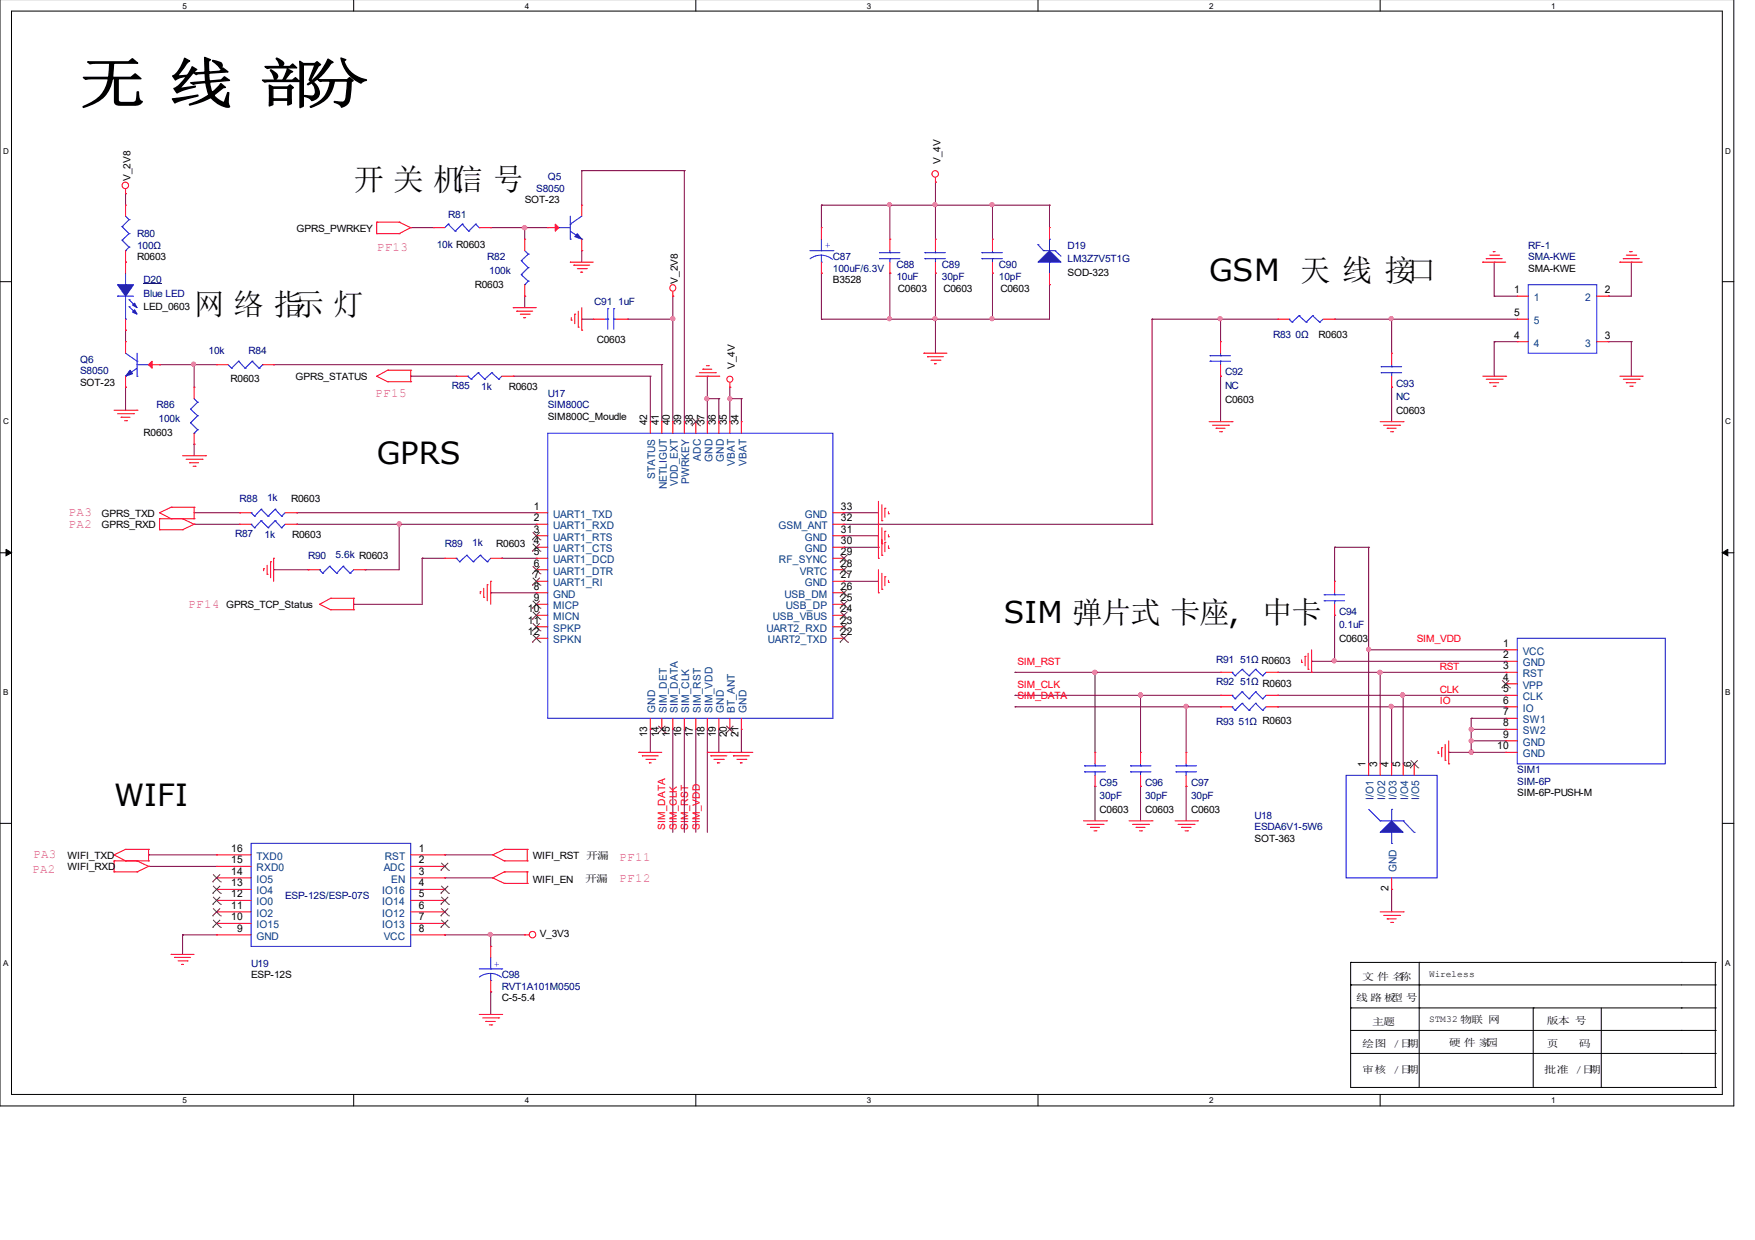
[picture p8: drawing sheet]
<svg xmlns="http://www.w3.org/2000/svg" width="297mm" height="210mm" viewBox="0 0 297 210" stroke-linecap="round" stroke-linejoin="round" font-family="sans-serif">
<path d="M0 -.1v187.3h293.5v-187.3M1.9 1.9h289.6v183.4h-289.6z" fill="none" stroke="#000" stroke-width=".17"/>
<g fill="#fff">
<path d="M30.9 .2h.7v1.4h-.7z"/>
<path d="M30.9 185.5h.7v1.5h-.7z"/>
</g>
<path d="M59.9 -.1v2M59.9 185.3v1.9" fill="none" stroke="#000" stroke-width=".17"/>
<g fill="#fff">
<path d="M88.8 .2h.7v1.4h-.7z"/>
<path d="M88.8 185.5h.7v1.5h-.7z"/>
</g>
<path d="M117.8 -.1v2M117.8 185.3v1.9" fill="none" stroke="#000" stroke-width=".17"/>
<g fill="#fff">
<path d="M146.7 .2h.7v1.4h-.7z"/>
<path d="M146.7 185.5h.7v1.5h-.7z"/>
</g>
<path d="M175.7 -.1v2M175.7 185.3v1.9" fill="none" stroke="#000" stroke-width=".17"/>
<g fill="#fff">
<path d="M204.6 .2h.7v1.4h-.7z"/>
<path d="M204.6 185.5h.7v1.5h-.7z"/>
</g>
<path d="M233.6 -.1v2M233.6 185.3v1.9" fill="none" stroke="#000" stroke-width=".17"/>
<g fill="#fff">
<path d="M262.6 .2h.6v1.4h-.6z"/>
<path d="M262.6 185.5h.6v1.5h-.6z"/>
<path d="M.5 24.7h.9v1.5h-.9z"/>
<path d="M292 24.7h.9v1.5h-.9z"/>
<path d="M.5 70.5h.9v1.5h-.9z"/>
<path d="M292 70.5h.9v1.5h-.9z"/>
</g>
<path d="M0 47.7h1.9M291.5 47.7h2" fill="none" stroke="#000" stroke-width=".17"/>
<g fill="#fff">
<path d="M.5 116.4h.9v1.5h-.9z"/>
<path d="M292 116.4h.9v1.5h-.9z"/>
</g>
<path d="M0 93.6h1.9M291.5 93.6h2" fill="none" stroke="#000" stroke-width=".17"/>
<path d="M1 93l.9 .6-.9 .5zM291.5 93.6l.9-.6v1.1z" fill="#000" stroke="#000" stroke-width=".17"/>
<g fill="#fff">
<path d="M.5 162.2h.9v1.5h-.9z"/>
<path d="M292 162.2h.9v1.5h-.9z"/>
</g>
<g fill="none" stroke="#000" stroke-width=".17">
<path d="M0 139.4h1.9M291.5 139.4h2M228.6 170.6h.1M228.6 162.9h.1M228.6 166.7h.1M228.6 162.9v21.2h61.7M228.6 170.6h61.7M228.6 162.9h61.7M228.6 166.7h61.7M228.6 174.4h61.7M228.6 178.3h61.7M240.2 170.6h.1"/>
<path d="M240.2 166.7h.1M240.2 162.9h.1M240.2 162.9v21.2M259.5 170.6h.1M259.5 170.6v13.5M271 170.6v13.5M284.6 170.6h.1M284.6 162.9h.1M284.6 178.3h.1M284.6 174.4h.1M290.3 162.9h.1M290.3 166.7h.1"/>
<path d="M290.3 174.4h.1M290.3 170.6h.1M290.3 178.3h.1M290.3 162.9v21.2M271 184.1h.1M290.3 184.1h.1"/>
</g>
<g fill="none" stroke="#800040" stroke-width=".17">
<path d="M21.3 32.8h.1M21.3 32.8v1.9M69.5 38.5h.1M69.5 38.5h3.9M83.1 38.5h.1M83.1 38.5h9.6M88.8 38.5h.1M88.8 38.5v2M98.5 28.9h.1M98.5 28.9v5.8M98.5 28.9h17.3M115.8 28.9h.1"/>
<path d="M115.8 28.9v42.5M139 34.7h.1M139 34.7v3.8M139 34.7h38.6M150.6 34.7h.1M150.6 34.7v5.8M158.3 30.8h.1M158.3 34.7h.1M158.3 30.8v9.7M168 34.7h.1M168 34.7v5.8M177.6 34.7h.1"/>
<path d="M177.6 34.7v3.8M21.3 55.9h.1M21.3 55.9v1.9M88.8 50.1h.1M88.8 50.1v2M98.5 42.4h.1M98.5 54h.1M98.5 54h1.9M98.5 42.4v2M106.2 54h.1M106.2 54h7.7M113.9 50.1h.1"/>
<path d="M113.9 54h.1M113.9 50.1v21.3M139 46.2h.1M139 54h.1M139 46.2v7.8M150.6 46.2h.1M150.6 54h.1M150.6 46.2v7.8M158.3 46.2h.1M158.3 54h.1M158.3 46.2v13.6M168 46.2h.1"/>
<path d="M168 54h.1M168 46.2v7.8M177.6 48.2h.1M177.6 48.2v5.8h-38.6M195 54h.1M195 54h21.2M195 54v34.7M206.6 54h.1M206.6 54v3.8M225.9 54h.1M225.9 54h30.9M235.5 54h.1"/>
<path d="M235.5 54v5.8M252.9 57.8h.1M252.9 44.4h.1M252.9 50.1h.1M252.9 44.4v5.7M252.9 57.8v5.9M252.9 57.8h3.9M252.9 50.1h3.9M272.2 57.8h.1M272.2 50.1h.1M272.2 57.8h3.9M276.1 57.8h.1"/>
<path d="M276.1 44.4h.1M276.1 44.4v5.7h-3.9M276.1 57.8v5.9M21.3 65.5h.1M21.3 65.5v3.9M27 61.7h.1M27 61.7h9.7M32.9 61.7h.1M32.9 75.2h.1M32.9 61.7v3.8M32.9 75.2v1.9M46.3 61.7h.1"/>
<path d="M46.3 61.7h65.7M69.5 63.7h.1M69.5 63.7h7.7M86.9 63.7h.1M86.9 63.7h23.2M110.1 63.7h.1M110.1 63.7v7.7M112 61.7h.1M112 61.7v9.7M119.7 63.7h.1M119.7 67.5h.1M119.7 63.7v7.7"/>
<path d="M119.7 67.5h2M121.7 67.5h.1M121.7 67.5v3.9M123.5 65.5h.1M123.5 67.5h.1M123.5 67.5h2M123.5 65.5v5.9M125.5 67.5h.1M125.5 67.5v3.9M206.6 63.7h.1M206.6 63.7v7.7M235.5 65.5h.1"/>
<path d="M235.5 65.5v5.9M32.9 88.7h.1M32.9 86.8h7.7M32.9 88.7h7.7M40.6 86.8h.1M46.3 96.4h.1M46.3 96.4h5.9M50.2 86.8h.1M50.2 88.7h.1M50.2 86.8h40.6M50.2 88.7h40.6M61.8 96.4h.1"/>
<path d="M67.6 88.7h.1M67.6 88.7v7.7h-5.8M71.5 94.5h.1M71.5 94.5h3.8M71.5 94.5v7.8h-11.6M84.9 94.5h.1M84.9 94.5h5.9M142.8 86.8h.1M142.8 90.7h.1M142.8 92.6h.1M142.8 98.4h.1M142.8 86.8h5.9"/>
<path d="M142.8 88.7h52.2M142.8 90.7h5.9M142.8 92.6h5.9M142.8 98.4h5.9M195 88.7h.1M225.9 92.6h.1M225.9 92.6h5.7M225.9 92.6v5.8M231.6 92.6h.1M231.6 92.6v36.7M59.9 102.3h.1M83.1 100.3h.1"/>
<path d="M83.1 100.3h7.7M171.8 113.8h.1M171.8 117.7h.1M171.8 119.6h.1M171.8 119.6h34.8M171.8 113.8h34.8M171.8 117.7h34.8M185.3 113.8h.1M185.3 113.8v13.6M193 117.7h.1M193 117.7v9.7M200.7 119.6h.1"/>
<path d="M200.7 119.6v7.8M216.2 113.8h.1M216.2 119.6h.1M216.2 117.7h.1M216.2 119.6h38.6M216.2 113.8h38.6M216.2 117.7h38.6M222 111.9h.1M222 111.9h32.8M225.9 104.2h.1M225.9 111.9h.1M225.9 104.2v7.7"/>
<path d="M231.6 110h.1M231.6 110h23.2M233.6 113.8h.1M233.6 113.8v15.5M235.5 119.6h.1M235.5 119.6v9.7M237.5 117.7h.1M237.5 117.7v11.6M110.1 123.5h.1M110.1 123.5v3.9M113.9 123.5h.1M113.9 123.5v17.4"/>
<path d="M115.8 123.5h.1M115.8 123.5v17.4M117.8 123.5h.1M117.8 123.5v17.4M119.7 123.5h.1M119.7 123.5v17.4M121.7 123.5h.1M121.7 123.5v3.9M125.5 127.4h.1M125.5 123.5v3.9M185.3 133.1h.1M185.3 133.1v5.9"/>
<path d="M193 133.1h.1M193 133.1v5.9M200.7 133.1h.1M200.7 133.1v5.9M245.2 127.4h.1M245.2 127.4h9.6M249 121.6h.1M249 127.4h.1M249 123.5h.1M249 125.4h.1M249 121.6h5.8M249 121.6v5.8"/>
<path d="M249 123.5h5.8M249 125.4h5.8M25.1 144.7h.1M25.1 146.7h.1M25.1 144.7h11.6M25.1 146.7h11.6M30.9 158.3h.1M30.9 158.3h5.8M30.9 158.3v3.3M75.3 158.3h.1M75.3 144.7h.1M75.3 148.6h.1"/>
<path d="M75.3 144.7h8.1M75.3 158.3h13.5M75.3 148.6h8.1M83.1 158.3h.1M83.1 158.3v1.9M235.5 150.6h.1M235.5 150.6v3.8M83.1 167.9h.1M83.1 160.2h.1M83.1 167.9v3.8"/>
</g>
<g fill="#f0f" stroke="#f0f" stroke-width=".17">
<circle cx="83" cy="158.2" r=".34"/>
<circle cx="67.5" cy="88.7" r=".36"/>
<circle cx="235.5" cy="53.9" r=".34"/>
<circle cx="206.5" cy="53.9" r=".34"/>
<circle cx="119.6" cy="67.5" r=".34"/>
<circle cx="123.5" cy="67.5" r=".34"/>
<circle cx="88.8" cy="38.5" r=".36"/>
<circle cx="32.8" cy="61.7" r=".34"/>
<circle cx="113.9" cy="53.9" r=".34"/>
<circle cx="158.2" cy="34.6" r=".34"/>
<circle cx="150.5" cy="34.6" r=".34"/>
<circle cx="167.9" cy="34.6" r=".34"/>
<circle cx="158.2" cy="53.9" r=".34"/>
<circle cx="150.5" cy="53.9" r=".34"/>
<circle cx="167.9" cy="53.9" r=".34"/>
<circle cx="233.6" cy="113.8" r=".36"/>
<circle cx="235.5" cy="119.6" r=".34"/>
<circle cx="237.4" cy="117.7" r=".36"/>
<circle cx="200.7" cy="119.6" r=".34"/>
<circle cx="193" cy="117.7" r=".36"/>
<circle cx="185.3" cy="113.8" r=".36"/>
<circle cx="225.8" cy="111.9" r=".34"/>
<circle cx="231.6" cy="109.9" r=".34"/>
<circle cx="249" cy="127.3" r=".36"/>
<circle cx="249" cy="123.5" r=".34"/>
<circle cx="249" cy="125.4" r=".34"/>
</g>
<g fill="none" stroke="#f00" stroke-width=".17">
<path d="M21.3 32.8h.1M21.3 34.7h.1M21.3 32v.8M21.3 34.7v1.9M63.8 39.6h.1M63.8 37.6h.1M63.8 39.6h3.8M63.8 37.6v2M63.8 37.6h3.8M67.6 39.6h.1M67.6 37.6h.1M67.6 37.6l1.9 .9"/>
<path d="M69.5 38.5h.1M69.5 38.5l-1.9 1.1M73.4 38.5h.1M73.4 38.5h1.9M81.1 38.5h2M83.1 38.5h.1M92.7 38.5h.1M92.7 38.5h1.9M98.5 34.7h.1M98.5 34.7v1.9M139 38.5h.1M139 38.5v2"/>
<path d="M158.3 30.8h.1M158.3 30.1v.7M177.6 38.5h.1M177.6 38.5v2M21.3 44.4h.1M21.3 55.9h.1M21.3 57.8h.1M21.3 42.4v3.8M21.3 54v1.9M21.3 57.8v2M86.9 52.1h.1M86.9 52.1h3.9"/>
<path d="M87.5 52.7h.1M87.5 52.7h2.7M88.1 53.2h1.5M88.6 53.8h.1M88.6 53.8h.4M88.8 40.5h.1M88.8 50.1h.1M88.8 40.5v1.9M88.8 48.2v1.9M89.6 53.2h.1M96.5 44.4h.1M96.5 44.4h3.9"/>
<path d="M96.7 54.2h.1M96.7 53.8v.4M97.1 44.9h.1M97.1 44.9h2.7M97.3 53.2h.1M97.3 53.2v1.6M97.7 45.5h1.5M97.9 55.4h.1M97.9 52.7v2.7M98.3 46.1h.1M98.3 46.1h.3M98.5 55.9h.1"/>
<path d="M98.5 42.4h.1M98.5 40.5v1.9M98.5 52.1v3.8M99.2 45.5h.1M100.4 54h.1M100.4 54h2M104.2 54h2M106.2 54h.1M113.9 50.1h.1M113.9 49.4v.7M139 46.2h.1M139 44.4v1.8"/>
<path d="M150.6 40.5h.1M150.6 46.2h.1M150.6 40.5v1.9M150.6 44.4v1.8M156.4 59.8h.1M156.4 59.8h3.9M158.3 40.5h.1M158.3 46.2h.1M158.3 40.5v1.9M158.3 44.4v1.8M168 40.5h.1M168 46.2h.1"/>
<path d="M168 40.5v1.9M168 44.4v1.8M177.6 48.2h.1M177.6 46.2v2M206.6 57.8h.1M206.6 57.8v2M216.2 54h.1M216.2 54h2M223.9 54h2M225.9 54h.1M235.5 59.8h.1M235.5 59.8v1.9"/>
<path d="M251 44.4h.1M251 44.4h3.8M251.5 43.8h.1M251.5 43.8h2.8M252.1 43.2h1.6M252.7 42.6h.1M252.7 42.6h.4M253.7 43.2h.1M256.8 50.1h.1M256.8 57.8h.1M256.8 54h.1M256.8 54h1.9"/>
<path d="M256.8 50.1h1.9M256.8 57.8h1.9M270.3 50.1h1.9M270.3 57.8h1.9M272.2 50.1h.1M272.2 57.8h.1M274.2 44.4h.1M274.2 44.4h3.8M274.7 43.8h.1M274.7 43.8h2.8M275.3 43.2h1.6M275.8 42.6h.1"/>
<path d="M275.8 42.6h.5M276.9 43.2h.1M19.3 69.4h3.9M19.9 70h2.7M20.5 70.6h.1M20.5 70.6h1.5M21.1 71.2h.3M21.3 65.5h.1M21.3 63.7v1.8M21.4 71.2h.1M22.6 70h.1M23.2 69.4h.1"/>
<path d="M25.1 61.7h1.9M27 61.7h.1M30.9 77.1h3.9M31.5 77.7h2.7M32.1 78.3h.1M32.1 78.3h1.5M32.7 78.9h.3M32.9 65.5h.1M32.9 75.2h.1M32.9 65.5v2M32.9 73.3v1.9M33 78.9h.1"/>
<path d="M34.2 77.7h.1M34.8 77.1h.1M36.7 61.7h.1M36.7 61.7h1.9M44.4 61.7h1.9M46.3 61.7h.1M63.8 63.7h.1M63.8 63.7l1.8 .9M65.6 62.7h.1M65.6 64.6h.1M65.6 62.7l-1.8 1M65.6 62.7h3.9"/>
<path d="M65.6 64.6h3.9M69.5 62.7h.1M69.5 64.6h.1M69.5 62.7v1.9M77.2 63.7h.1M77.2 63.7h2M84.9 63.7h2M86.9 63.7h.1M110.1 71.4h.1M110.1 71.4v1.9M112 71.4h.1M112 71.4v1.9"/>
<path d="M113.9 71.4h.1M113.9 71.4v1.9M115.8 71.4h.1M115.8 71.4v1.9M117.8 71.4h.1M117.8 63.7h3.9M117.8 71.4v1.9M118.4 63.1h2.7M119 62.5h.1M119 62.5h1.5M119.5 61.9h.4M119.7 71.4h.1"/>
<path d="M119.7 71.4v1.9M119.9 61.9h.1M121.1 63.1h.1M121.7 63.7h.1M121.7 71.4h.1M121.7 71.4v1.9M123.5 65.5h.1M123.5 71.4h.1M123.5 64.8v.7M123.5 71.4v1.9M125.5 71.4h.1M125.5 71.4v1.9"/>
<path d="M157 60.4h.1M157 60.4h2.7M157.6 61h1.5M158.2 61.6h.1M158.2 61.6h.3M159.1 61h.1M204.6 71.4h3.9M205.2 72h2.7M205.8 72.5h.1M205.8 72.5h1.5M206.4 73.1h.4M206.6 63.7h.1"/>
<path d="M206.6 61.7v2M206.8 73.1h.1M207.9 72h.1M208.5 71.4h.1M233.6 71.4h3.9M234.2 72h2.7M234.8 72.5h.1M234.8 72.5h1.5M235.4 73.1h.3M235.5 65.5h.1M235.5 63.7v1.8M235.7 73.1h.1"/>
<path d="M236.9 72h.1M237.5 71.4h.1M251 63.7h3.8M251.5 64.2h2.8M252.1 64.8h.1M252.1 64.8h1.6M252.7 65.4h.4M253.1 65.4h.1M254.3 64.2h.1M254.8 63.7h.1M274.2 63.7h3.8M274.7 64.2h2.8"/>
<path d="M275.3 64.8h.1M275.3 64.8h1.6M275.8 65.4h.5M276.3 65.4h.1M277.5 64.2h.1M278 63.7h.1M27 86.8h.1M27 89.7h.1M27 87.8h.1M27 87.8h5.9M27 86.8l2 1M27 89.7h3.9"/>
<path d="M27 87.8v1.9M29 85.9h.1M29 87.8h.1M29 85.9l-2 .9M29 85.9h3.9M30.9 89.7h.1M30.9 87.8h.1M30.9 87.8l2 .9M32.9 85.9h.1M32.9 87.8h.1M32.9 88.7h.1M32.9 85.9v1.9"/>
<path d="M32.9 88.7l-2 1M40.6 86.8h.1M40.6 88.7h.1M40.6 86.8h1.9M40.6 88.7h1.9M44.6 96.3h.1M44.6 96.3v.3M45.2 97.2h.1M45.2 95.7v1.5M45.8 95.1h.1M45.8 95.1v2.7M46.3 94.5h.1"/>
<path d="M46.3 94.5v3.9M48.3 86.8h1.9M48.3 88.7h1.9M50.2 86.8h.1M50.2 88.7h.1M52.2 96.4h.1M52.2 96.4h1.9M59.9 96.4h1.9M61.8 96.4h.1M75.3 94.5h.1M75.3 94.5h1.9M81.9 99.6v1.5"/>
<path d="M82.5 99h.1M82.5 99v2.7M83.1 98.4h.1M83.1 98.4v3.9M83.1 94.5h1.8M84.9 94.5h.1M90.8 86.8h.1M90.8 88.7h.1M90.8 90.7h.1M90.8 92.6h.1M90.8 94.5h.1M90.8 96.4h.1"/>
<path d="M90.8 98.4h.1M90.8 94.5h1.9M90.8 96.4h1.9M90.8 86.8h1.9M90.8 88.7h1.9M90.8 90.7h1.9M90.8 92.6h1.9M90.8 98.4h1.9M141 94.5h1.8M141 96.4h1.8M141 86.8h1.8M141 88.7h1.8"/>
<path d="M141 90.7h1.8M141 92.6h1.8M141 98.4h1.8M142.8 98.4h.1M142.8 96.4h.1M142.8 94.5h.1M142.8 92.6h.1M142.8 90.7h.1M142.8 88.7h.1M142.8 86.8h.1M148.7 88.7h.1M148.7 92.6h.1"/>
<path d="M148.7 94.5h.1M148.7 84.9v9.6M148.7 96.4v3.9M149.3 88.2h.1M149.3 92h.1M149.3 94h.1M149.3 99.8h.1M149.3 85.4v2.8M149.3 89.3v4.7M149.3 97v2.8M149.8 86h.1M149.8 89.9h.1"/>
<path d="M149.8 91.8h.1M149.8 97.6h.1M149.8 86v1.6M149.8 89.9v1.6M149.8 91.8v1.6M149.8 97.6v1.6M150.4 87h.1M150.4 90.9h.1M150.4 92.8h.1M150.4 98.6h.1M150.4 86.6v.4M150.4 90.5v.4"/>
<path d="M150.4 92.4v.4M150.4 98.2v.4M225.9 98.4h.1M225.9 98.4v1.9M54.1 102.3h.1M54.1 102.3l1.9 .9M56 101.3h.1M56 103.2h.1M56 101.3l-1.9 1M56 101.3h3.9M56 103.2h3.9M59.9 101.3h.1"/>
<path d="M59.9 103.2h.1M59.9 101.3v1.9M81.3 100.2h.1M81.3 100.2v.3M81.9 101.1h.1M90.8 100.3h.1M90.8 102.3h.1M90.8 104.2h.1M90.8 106.1h.1M90.8 108h.1M90.8 100.3h1.9M90.8 102.3h1.9"/>
<path d="M90.8 104.2h1.9M90.8 106.1h1.9M90.8 108h1.9M141 100.3h1.8M141 102.3h1.8M141 104.2h1.8M141 106.1h1.8M141 108h1.8M142.8 108h.1M142.8 106.1h.1M142.8 104.2h.1M142.8 102.3h.1"/>
<path d="M142.8 100.3h.1M148.7 100.3h.1M206.6 113.8h.1M206.6 117.7h.1M206.6 119.6h.1M206.6 113.8h1.9M206.6 117.7h1.9M206.6 119.6h1.9M214.3 113.8h1.9M214.3 117.7h1.9M214.3 119.6h1.9M216.2 113.8h.1"/>
<path d="M216.2 117.7h.1M216.2 119.6h.1M220.3 112.1h.1M220.3 111.7v.4M220.9 111.1h.1M220.9 111.1v1.6M221.4 113.3h.1M221.4 110.6v2.7M222 113.8h.1M222 110v3.8M225.9 104.2h.1M225.9 102.3v1.9"/>
<path d="M254.8 110h.1M254.8 111.9h.1M254.8 113.8h.1M254.8 115.8h.1M254.8 117.7h.1M254.8 119.6h.1M254.8 110h2M254.8 111.9h2M254.8 113.8h2M254.8 115.8h2M254.8 117.7h2M254.8 119.6h2"/>
<path d="M108.1 127.4h.1M108.1 127.4h3.9M108.7 127.9h.1M108.7 127.9h2.7M109.3 128.5h1.5M109.9 129.1h.1M109.9 129.1h.3M110.1 123.5h.1M110.1 121.6v1.9M110.8 128.5h.1M112 123.5h.1M112 121.6v1.9"/>
<path d="M113.9 123.5h.1M113.9 121.6v1.9M115.8 123.5h.1M115.8 121.6v1.9M117.8 123.5h.1M117.8 121.6v1.9M119.7 127.4h.1M119.7 123.5h.1M119.7 127.4h7.7M119.7 121.6v1.9M120.3 127.9h.1M120.3 127.9h2.7"/>
<path d="M120.8 128.5h1.6M121.4 129.1h.1M121.4 129.1h.4M121.7 123.5h.1M121.7 121.6v1.9M122.4 128.5h.1M123.5 127.4h.1M123.5 123.5h.1M123.5 121.6v1.9M124.1 127.9h.1M124.1 127.9h2.7M124.7 128.5h1.5"/>
<path d="M125.3 129.1h.1M125.3 129.1h.3M125.5 123.5h.1M125.5 121.6v1.9M126.2 128.5h.1M183.4 139h3.9M184 139.5h2.7M185.3 127.4h.1M185.3 133.1h.1M185.3 127.4v1.9M185.3 131.2v1.9M186.7 139.5h.1"/>
<path d="M187.3 139h.1M191.1 139h3.9M191.7 139.5h2.7M193 127.4h.1M193 133.1h.1M193 127.4v1.9M193 131.2v1.9M194.4 139.5h.1M195 139h.1M198.9 139h3.8M199.4 139.5h2.7M200.7 127.4h.1"/>
<path d="M200.7 133.1h.1M200.7 127.4v1.9M200.7 131.2v1.9M202.1 139.5h.1M202.7 139h.1M231.6 129.3h.1M231.6 129.3v1.9M233.6 129.3h.1M233.6 129.3v1.9M235.5 129.3h.1M235.5 129.3v1.9M237.5 129.3h.1"/>
<path d="M237.5 129.3v1.9M239.4 129.3h.1M239.4 129.3v1.9M243.4 127.5h.1M243.4 127.2v.3M244 126.6h.1M244 126.6v1.5M244.6 128.7h.1M244.6 126v2.7M245.2 129.3h.1M245.2 125.4v3.9M254.8 121.6h.1"/>
<path d="M254.8 123.5h.1M254.8 125.4h.1M254.8 127.4h.1M254.8 127.4h2M254.8 121.6h2M254.8 123.5h2M254.8 125.4h2M19.3 144.7h.1M19.3 147.6h.1M19.3 145.7h.1M19.3 145.7h5.8M19.3 144.7l2 1"/>
<path d="M19.3 147.6h3.9M19.3 145.7v1.9M21.3 143.8h.1M21.3 145.7h.1M21.3 143.8l-2 .9M21.3 143.8h3.8M23.2 147.6h.1M23.2 145.7h.1M23.2 145.7l1.9 1M25.1 143.8h.1M25.1 145.7h.1M25.1 146.7h.1"/>
<path d="M25.1 143.8v1.9M25.1 146.7l-1.9 .9M36.7 158.3h.1M36.7 156.3h.1M36.7 154.4h.1M36.7 152.4h.1M36.7 150.6h.1M36.7 148.6h.1M36.7 146.7h.1M36.7 144.7h.1M36.7 158.3h5.8M36.7 154.4h5.8"/>
<path d="M36.7 144.7h5.8M36.7 146.7h5.8M36.7 148.6h5.8M36.7 150.6h5.8M36.7 152.4h5.8M36.7 156.3h5.8M69.5 158.3h5.8M69.5 154.4h5.8M69.5 144.7h5.8M69.5 146.7h5.8M69.5 148.6h5.8M69.5 150.6h5.8"/>
<path d="M69.5 152.4h5.8M69.5 156.3h5.8M75.3 144.7h.1M75.3 146.7h.1M75.3 148.6h.1M75.3 150.6h.1M75.3 152.4h.1M75.3 154.4h.1M75.3 156.3h.1M75.3 158.3h.1M83.4 144.7h.1M83.4 148.6h.1"/>
<path d="M83.4 144.7l1.9 1M83.4 148.6l1.9 .9M85.3 143.8h.1M85.3 145.7h.1M85.3 147.6h.1M85.3 149.5h.1M85.3 143.8h3.9M85.3 145.7h3.9M85.3 147.6h3.9M85.3 143.8l-1.9 .9M85.3 147.6l-1.9 1M85.3 149.5h3.9"/>
<path d="M88.8 158.3h.1M88.8 158.3h.8M89.2 143.8h.1M89.2 145.7h.1M89.2 147.6h.1M89.2 149.5h.1M89.2 143.8v1.9M89.2 147.6v1.9M184.6 140.1h.1M184.6 140.1h1.5M185.2 140.6h.3M185.5 140.6h.1"/>
<path d="M192.3 140.1h.1M192.3 140.1h1.5M192.9 140.6h.3M193.2 140.6h.1M200 140.1h.1M200 140.1h1.6M200.6 140.6h.4M201 140.6h.1M233.6 154.4h3.9M234.2 155h2.7M234.8 155.5h.1M234.8 155.5h1.5"/>
<path d="M235.4 156.1h.3M235.5 150.6h.1M235.5 148.6v2M235.7 156.1h.1M236.9 155h.1M237.5 154.4h.1M29 161.6h.1M29 161.6h3.9M29.5 162.1h.1M29.5 162.1h2.8M30.1 162.7h1.6M30.7 163.3h.1"/>
<path d="M30.7 163.3h.4M31.7 162.7h.1M81.1 171.7h3.8M81.7 172.3h2.7M82.2 172.9h.1M82.2 172.9h1.6M82.8 173.5h.4M83.1 160.2h.1M83.1 167.9h.1M83.1 160.2v1.9M83.1 166v1.9M83.2 173.5h.1"/>
<path d="M84.4 172.3h.1M84.9 171.7h.1"/>
<circle cx="21.2" cy="31.4" r=".55"/>
<circle cx="158.3" cy="29.4" r=".55"/>
<circle cx="113.9" cy="48.7" r=".53"/>
<circle cx="123.5" cy="64.2" r=".51"/>
<circle cx="90.1" cy="158.2" r=".55"/>
</g>
<g fill="none" stroke="#00f" stroke-width=".17">
<path d="M20.7 38.4h.1M20.7 38.4l1.1 1.2M21.3 36.6l.5 .6M21.8 37.2h.1M21.8 39.6h.1M21.8 37.2l-1.1 1.2M21.8 39.6l-1.1 1.1M75.9 37.9h.1M75.9 37.9l-.6 .6M75.9 37.9l1.1 1.2M77 39.1h.1M78.2 37.9h.1"/>
<path d="M78.2 37.9l-1.2 1.2M78.2 37.9l1.1 1.2M79.3 39.1h.1M80.5 37.9h.1M80.5 37.9l-1.2 1.2M80.5 37.9l.6 .6M81.1 38.5h.1M94.6 38.5h.1M94.6 38.5h1.9M96.5 37.9h.1M96.5 39.1l2 1.4M96.5 36.6v3.9"/>
<path d="M98.5 36.6l-2 1.3M19.9 50.1h.1M19.9 50.1h2.7M20.7 40.7h.1M20.7 40.7l1.1 1.1M21.3 48.2h.1M21.3 54h.1M21.3 42.4h.1M21.3 46.2v2M21.3 50.1v3.9M21.3 59.8l1.9 1.3M21.8 50.7h.1"/>
<path d="M21.8 51.9h.1M21.8 41.8h.1M21.8 50.7l1.2 1.2M21.8 51.9l1.2 1.1M21.8 41.8l-.5 .6M23.2 59.8v3.9M88.2 44.1h.1M88.2 46.5h.1M88.2 44.1l1.2 1.2M88.2 46.5l1.2 1.1M88.8 48.2h.1M88.8 42.4l.6 .6"/>
<path d="M89.4 43h.1M89.4 45.3h.1M89.4 47.6h.1M89.4 43l-1.2 1.1M89.4 45.3l-1.2 1.2M89.4 47.6l-.6 .6M96.5 40.5h.1M98.5 40.5h.1M102.4 54h.5M102.9 52.3h.1M102.9 54h.1M102.9 52.3v3.4"/>
<path d="M103.9 54h.1M103.9 52.3h.1M103.9 54h.3M103.9 52.3v3.4M137.1 42.4h3.9M139 44.4h.1M139 42.4h.1M139 43.2l1.2 .3 .7 .4M139 43.2l-.8 .1-1.1 .5M139 40.5v1.9M139 43.2v1.2M141 42.4h.1"/>
<path d="M148.8 43.8h.1M148.8 42.8h.1M148.8 43.8h3.5M148.8 42.8h3.5M150.6 42.8h.1M150.6 43.8h.1M150.6 42.4v.4M150.6 43.8v.6M156.5 43.8h.1M156.5 42.8h.1M156.5 43.8h3.5M156.5 42.8h3.5"/>
<path d="M158.3 42.8h.1M158.3 43.8h.1M158.3 42.4v.4M158.3 43.8v.6M166.2 43.8h.1M166.2 42.8h.1M166.2 43.8h3.5M166.2 42.8h3.5M168 42.8h.1M168 43.8h.1M168 42.4v.4M168 43.8v.6"/>
<path d="M175.7 41.4h.1M175.7 41.4l.9 1M176.6 42.4h.1M176.6 42.4h2M177.6 44.4h.1M177.6 40.5h.1M177.6 40.5v1.9M177.6 44.4v1.8M178.6 42.4h.1M178.6 42.4l1 1M206.6 59.8v.4M218.2 54h.1"/>
<path d="M218.2 54l.5 .5M218.7 54.5h.1M219.9 53.4h.1M219.9 53.4l1.2 1.1M219.9 53.4l-1.2 1.1M221.1 54.5h.1M222.2 53.4h.1M222.2 53.4l1.2 1.1M222.2 53.4l-1.1 1.1M223.4 54.5h.1M223.9 54l-.5 .5M258.7 48.2h11.6v11.6h-11.6z"/>
<path d="M21.3 63.7h.1M23.2 61.1h.1M23.2 63.7h.1M23.2 62.3l-1.9 1.4M23.2 61.7h1.9M25.1 61.7h.1M32.3 69.3h.1M32.3 71.6h.1M32.3 69.3l1.1 1.1M32.3 71.6l1.1 1.1M32.9 73.3h.1M32.9 67.5l.5 .6"/>
<path d="M33.4 68.1h.1M33.4 70.4h.1M33.4 72.7h.1M33.4 68.1l-1.1 1.2M33.4 70.4l-1.1 1.2M33.4 72.7l-.5 .6M38.6 61.7l.6 .6M39.2 62.3h.1M40.4 61.1h.1M40.4 61.1l-1.2 1.2M40.4 61.1l1.1 1.2M41.5 62.3h.1"/>
<path d="M42.7 61.1h.1M42.7 61.1l-1.2 1.2M42.7 61.1l1.2 1.2M43.9 62.3h.1M44.4 61.7h.1M44.4 61.7l-.5 .6M79.2 63.7h.1M79.2 63.7l.6 .5M79.8 64.2h.1M80.9 63.1h.1M80.9 63.1l1.1 1.1M80.9 63.1l-1.1 1.1"/>
<path d="M82 64.2h.1M83.2 63.1h.1M83.2 63.1l1.2 1.1M83.2 63.1l-1.2 1.1M84.4 64.2h.1M84.9 63.7l-.5 .5M92.7 73.3h48.3v48.3h-48.3zM204.8 61.1h.1M204.8 60.2h.1M204.8 61.1h3.5M204.8 60.2h3.5M206.6 60.2h.1"/>
<path d="M206.6 61.1h.1M206.6 61.1v.6M233.8 63.1h.1M233.8 62.1h.1M233.8 63.1h3.4M233.8 62.1h3.4M235.5 62.1h.1M235.5 63.1h.1M235.5 61.7v.4M235.5 63.1v.6M42.5 86.8h.1M42.5 88.7h.1"/>
<path d="M42.5 86.8l.6 .6M42.5 88.7l.6 .6M43.1 87.4h.1M43.1 89.3h.1M44.2 86.2h.1M44.2 88.2h.1M44.2 86.2l1.2 1.2M44.2 86.2l-1.1 1.2M44.2 88.2l1.2 1.1M44.2 88.2l-1.1 1.1M45.4 87.4h.1M45.4 89.3h.1"/>
<path d="M46.6 86.2h.1M46.6 88.2h.1M46.6 88.2l-1.2 1.1M46.6 86.2l1.1 1.2M46.6 86.2l-1.2 1.2M46.6 88.2l1.1 1.1M47.7 87.4h.1M47.7 89.3h.1M48.3 86.8l-.6 .6M48.3 88.7l-.6 .6M54.1 96.4h.1M54.1 96.4l.5 .6"/>
<path d="M54.6 97h.1M55.8 95.9h.1M55.8 95.9l1.2 1.1M55.8 95.9l-1.2 1.1M57 97h.1M58.1 95.9h.1M58.1 95.9l1.2 1.1M58.1 95.9l-1.1 1.1M59.3 97h.1M59.9 96.4l-.6 .6M77.2 94.5h.1M77.2 94.5l.6 .6"/>
<path d="M77.8 95.1h.1M79 94h.1M79 94l1.1 1.1M79 94l-1.2 1.1M80.1 95.1h.1M81.3 94h.1M81.3 94l1.2 1.1M81.3 94l-1.2 1.1M82.5 95.1h.1M83.1 94.5l-.6 .6M208.5 113.8h.1M208.5 117.7h.1"/>
<path d="M208.5 119.6h.1M208.5 113.8l.5 .6M208.5 117.7l.5 .6M208.5 119.6l.5 .6M209 114.4h.1M209 118.3h.1M210.2 113.3h.1M210.2 117.1h.1M210.2 119.1h.1M210.2 113.3l1.2 1.1M210.2 113.3l-1.2 1.1M210.2 117.1l1.2 1.2"/>
<path d="M210.2 117.1l-1.2 1.2M210.2 119.1l1.2 1.1M210.2 119.1l-1.2 1.1M211.4 114.4h.1M211.4 118.3h.1M212.5 113.3h.1M212.5 117.1h.1M212.5 119.1h.1M212.5 113.3l1.2 1.1M212.5 113.3l-1.1 1.1M212.5 117.1l1.2 1.2M212.5 117.1l-1.1 1.2"/>
<path d="M212.5 119.1l1.2 1.1M212.5 119.1l-1.1 1.1M213.7 114.4h.1M213.7 118.3h.1M214.3 113.8l-.6 .6M214.3 117.7l-.6 .6M214.3 119.6l-.6 .6M224.1 101.7h.1M224.1 100.7h.1M224.1 101.7h3.5M224.1 100.7h3.5M225.9 100.7h.1"/>
<path d="M225.9 101.7h.1M225.9 100.3v.4M225.9 101.7v.6M256.8 108h25.1v21.3h-25.1zM183.6 130.7h.1M183.6 129.6h.1M183.6 130.7h3.5M183.6 129.6h3.5M185.3 129.6h.1M185.3 130.7h.1M185.3 129.3v.3M185.3 130.7v.5"/>
<path d="M191.3 130.7h.1M191.3 129.6h.1M191.3 130.7h3.5M191.3 129.6h3.5M193 129.6h.1M193 130.7h.1M193 129.3v.3M193 130.7v.5M199.1 130.7h.1M199.1 129.6h.1M199.1 130.7h3.4M199.1 129.6h3.4"/>
<path d="M200.7 129.6h.1M200.7 130.7h.1M200.7 129.3v.3M200.7 130.7v.5M209 120.2h.1M211.4 120.2h.1M213.7 120.2h.1M227.8 131.2h15.4v17.4h-15.4zM231.6 137l2 2M233.6 139h.1M233.6 139h3.9M235.5 137h.1"/>
<path d="M235.5 137v5.8M237.5 139h.1M237.5 139l1.9 1.9M42.5 142.8h27v17.4h-27zM235.5 142.8h.1M239.4 140.9h.1M81.1 164h3.8M83.1 166h.1M83.1 164h.1M83.1 164.8l1.1 .2 .7 .4M83.1 164.8l-.9 .1-1.1 .5M83.1 162.1v1.9"/>
<path d="M83.1 164.8v1.2M84.9 164h.1"/>
</g>
<g fill="none" stroke="#804000" stroke-width=".17">
<path d="M117.1 72.1h.1M117.2 70.8l1.2 1.3M118.4 70.8l-1.3 1.3M118.4 72.1h.1M90.1 91.4h.1M90.1 93.3h.1M90.1 97.1h.1M90.1 99.1h.1M90.2 90.1l1.2 1.3M90.2 92l1.2 1.3M90.2 95.9l1.2 1.2M90.2 97.8l1.2 1.3"/>
<path d="M91.4 90.1l-1.3 1.3M91.4 92l-1.3 1.3M91.4 95.9l-1.3 1.2M91.4 97.8l-1.3 1.3M91.4 91.4h.1M91.4 93.3h.1M91.4 97.1h.1M91.4 99.1h.1M142.2 97.1h.1M142.2 95.2h.1M142.2 99.8l1.3 1.2M142.2 95.9l1.3 1.2"/>
<path d="M142.2 93.9l1.3 1.3M143.4 99.8l-1.2 1.2M143.4 95.9l-1.2 1.2M143.4 93.9l-1.2 1.3M143.5 97.1h.1M143.5 95.2h.1M90.1 103h.1M90.1 104.8h.1M90.1 106.8h.1M90.1 108.7h.1M90.2 101.7l1.2 1.3M90.2 103.6l1.2 1.2"/>
<path d="M90.2 105.5l1.2 1.3M90.2 107.5l1.2 1.2M91.4 101.7l-1.3 1.3M91.4 103.6l-1.3 1.2M91.4 105.5l-1.3 1.3M91.4 107.5l-1.3 1.2M91.4 103h.1M91.4 104.8h.1M91.4 106.8h.1M91.4 108.7h.1M142.2 108.7h.1M142.2 106.8h.1"/>
<path d="M142.2 104.8h.1M142.2 103h.1M142.2 101h.1M142.2 107.5l1.3 1.2M142.2 105.5l1.3 1.3M142.2 103.6l1.3 1.2M142.2 101.7l1.3 1.3M143.4 107.5l-1.2 1.2M143.4 105.5l-1.2 1.3M143.4 103.6l-1.2 1.2M143.4 101.7l-1.2 1.3M143.5 108.7h.1"/>
<path d="M143.5 106.8h.1M143.5 104.8h.1M143.5 103h.1M143.5 101h.1M254.2 116.4h.1M254.3 115.2l1.2 1.2M255.4 115.2l-1.2 1.2M255.5 116.4h.1M111.3 124.1h.1M111.4 122.9l1.3 1.2M112.6 122.9l-1.3 1.2M112.7 124.1h.1"/>
<path d="M122.9 124.1h.1M122.9 122.9l1.3 1.2M124.1 122.9l-1.2 1.2M124.2 124.1h.1M238.7 130h.1M238.8 128.7l1.2 1.3M239.9 128.7l-1.2 1.3M240 130h.1M36 157h.1M36 155h.1M36 153.1h.1M36 151.2h.1"/>
<path d="M36 149.3h.1M36.1 155.7l1.2 1.3M36.1 153.8l1.2 1.2M36.1 151.8l1.2 1.3M36.1 150l1.2 1.2M36.1 148l1.2 1.3M37.3 155.7l-1.3 1.3M37.3 153.8l-1.3 1.2M37.3 151.8l-1.3 1.3M37.3 150l-1.3 1.2M37.3 148l-1.3 1.3M37.3 157h.1"/>
<path d="M37.3 155h.1M37.3 153.1h.1M37.3 151.2h.1M37.3 149.3h.1M74.6 147.3h.1M74.6 151.2h.1M74.6 153.1h.1M74.6 155h.1M74.6 157h.1M74.7 146.1l1.2 1.2M74.7 150l1.2 1.2M74.7 151.8l1.2 1.3"/>
<path d="M74.7 153.8l1.2 1.2M74.7 155.7l1.2 1.3M75.9 146.1l-1.3 1.2M75.9 150l-1.3 1.2M75.9 151.8l-1.3 1.3M75.9 153.8l-1.3 1.2M75.9 155.7l-1.3 1.3M75.9 147.3h.1M75.9 151.2h.1M75.9 153.1h.1M75.9 155h.1M75.9 157h.1"/>
</g>
<g fill="#00f" stroke="#00f" stroke-width=".17">
<path d="M175.7 44.4l1.9-2 2 2z"/>
<path d="M22 62.7l.4 .6-1.1 .4z"/>
<path d="M97.7 39.6l.8 .9-1.2-.4z"/>
<path d="M233.6 140.9l1.9-1.9 2 1.9z" fill-rule="evenodd"/>
<path d="M19.9 48.2h2.7l-1.3 1.9z" fill-rule="evenodd"/>
<path d="M22.8 52.4l.4 .8-.8-.4z" fill-rule="evenodd"/>
<path d="M22.4 51.7l.4-.4 .4 .8z" fill-rule="evenodd"/>
</g>
<path d="M24.3 48.1h3" fill="none" stroke="#000080" stroke-width=".17"/>
<g fill="#f00" stroke="#f00" stroke-width=".17">
<path d="M25.7 61.1v1.2l-.6-.6z"/>
<path d="M94 37.9l.6 .6-.6 .6z"/>
</g>
<text font-size="9.2" x="13.5" y="17.3">无 线 部分</text>
<g font-size="5.2">
<text x="59.9" y="32.1">开 关 机信 号</text>
<text x="204.6" y="47.6">GSM 天 线 接口</text>
<text x="32.9" y="53.4">网 络 指示 灯</text>
<text x="63.8" y="78.5">GPRS</text>
<text x="213.6" y="105.5">中卡</text>
<text x="19.3" y="136.4">WIFI</text>
</g>
<text font-size="5.1" x="169.9" y="105.5">SIM 弹片式 卡座,</text>
<g font-size="2.1" fill="#f0f">
<text x="63.8" y="42.5">PF13</text>
<text x="63.5" y="67.2">PF15</text>
<text x="11.6" y="87.3">PA3</text>
<text x="11.6" y="89.4">PA2</text>
<text x="31.8" y="103">PF14</text>
<text x="5.4" y="147.8">PA2</text>
<text x="5.6" y="145.2">PA3</text>
<text x="104.8" y="145.8">PF11</text>
<text x="104.8" y="149.3">PF12</text>
</g>
<g font-size="1.8">
<text x="256.3" y="49.6">1</text>
<text x="256.3" y="53.5">5</text>
<text x="271.6" y="49.6">2</text>
<text x="256.3" y="57.3">4</text>
<text x="271.6" y="57.3">3</text>
<text x="109.6" y="72" transform="rotate(-90 109.6 72)">42</text>
<text x="111.5" y="72" transform="rotate(-90 111.5 72)">41</text>
<text x="113.4" y="72" transform="rotate(-90 113.4 72)">40</text>
<text x="115.3" y="72" transform="rotate(-90 115.3 72)">39</text>
<text x="117.3" y="72" transform="rotate(-90 117.3 72)">38</text>
<text x="119.2" y="72" transform="rotate(-90 119.2 72)">37</text>
<text x="121.2" y="72" transform="rotate(-90 121.2 72)">36</text>
<text x="123" y="72" transform="rotate(-90 123 72)">35</text>
<text x="125" y="72" transform="rotate(-90 125 72)">34</text>
<text x="90.3" y="86.3">1</text>
<text x="90.3" y="88.2">2</text>
<text x="142.3" y="88.2">32</text>
<text x="142.3" y="86.3">33</text>
<text x="90.3" y="90.2">3</text>
<text x="90.3" y="92.1">4</text>
<text x="90.3" y="94">5</text>
<text x="90.3" y="95.9">6</text>
<text x="142.3" y="95.9">28</text>
<text x="142.3" y="94">29</text>
<text x="142.3" y="92.1">30</text>
<text x="142.3" y="90.2">31</text>
<text x="90.3" y="97.9">7</text>
<text x="90.3" y="99.8">8</text>
<text x="90.3" y="101.8">9</text>
<text x="142.3" y="101.8">25</text>
<text x="142.3" y="99.8">26</text>
<text x="142.3" y="97.9">27</text>
<text x="89.3" y="103.6">10</text>
<text x="89.3" y="105.6">11</text>
<text x="89.3" y="107.5">12</text>
<text x="142.3" y="107.5">22</text>
<text x="142.3" y="105.6">23</text>
<text x="142.3" y="103.6">24</text>
<text x="254.4" y="109.5">1</text>
<text x="254.4" y="111.4">2</text>
<text x="254.4" y="113.3">3</text>
<text x="254.4" y="115.2">4</text>
<text x="254.4" y="117.2">5</text>
<text x="254.4" y="119.1">6</text>
<text x="109.6" y="124.8" transform="rotate(-90 109.6 124.8)">13</text>
<text x="111.5" y="124.8" transform="rotate(-90 111.5 124.8)">14</text>
<text x="113.4" y="124.8" transform="rotate(-90 113.4 124.8)">15</text>
<text x="115.3" y="124.8" transform="rotate(-90 115.3 124.8)">16</text>
<text x="117.3" y="124.8" transform="rotate(-90 117.3 124.8)">17</text>
<text x="119.2" y="124.8" transform="rotate(-90 119.2 124.8)">18</text>
<text x="121.2" y="124.8" transform="rotate(-90 121.2 124.8)">19</text>
<text x="123" y="124.8" transform="rotate(-90 123 124.8)">20</text>
<text x="125" y="124.8" transform="rotate(-90 125 124.8)">21</text>
<text x="254.4" y="121.1">7</text>
<text x="254.4" y="123">8</text>
<text x="254.4" y="124.9">9</text>
<text x="231.1" y="129.9" transform="rotate(-90 231.1 129.9)">1</text>
<text x="233.1" y="129.9" transform="rotate(-90 233.1 129.9)">3</text>
<text x="235" y="129.9" transform="rotate(-90 235 129.9)">4</text>
<text x="237" y="129.9" transform="rotate(-90 237 129.9)">5</text>
<text x="238.8" y="129.9" transform="rotate(-90 238.8 129.9)">6</text>
<text x="253.4" y="126.8">10</text>
<text x="39.1" y="148.1">14</text>
<text x="39.1" y="146.1">15</text>
<text x="39.1" y="144.2">16</text>
<text x="70.9" y="144.2">1</text>
<text x="70.9" y="146.1">2</text>
<text x="70.9" y="148.1">3</text>
<text x="39.1" y="155.8">10</text>
<text x="39.1" y="153.9">11</text>
<text x="39.1" y="151.9">12</text>
<text x="39.1" y="150">13</text>
<text x="70.9" y="150">4</text>
<text x="70.9" y="151.9">5</text>
<text x="70.9" y="153.9">6</text>
<text x="70.9" y="155.8">7</text>
<text x="235" y="150.9" transform="rotate(-90 235 150.9)">2</text>
<text x="40.1" y="157.7">9</text>
<text x="70.9" y="157.7">8</text>
</g>
<g font-size="1.8" fill="#004080">
<text x="259.6" y="51">1</text>
<text x="268.3" y="51">2</text>
<text x="259.6" y="58.7">4</text>
<text x="259.6" y="54.9">5</text>
<text x="268.3" y="58.7">3</text>
<text x="118.6" y="78" transform="rotate(-90 118.6 78)">ADC</text>
<text x="110.9" y="81.1" transform="rotate(-90 110.9 81.1)">STATUS</text>
<text x="112.9" y="82.8" transform="rotate(-90 112.9 82.8)">NETLIGUT</text>
<text x="114.7" y="82.3" transform="rotate(-90 114.7 82.3)">VDD_EXT</text>
<text x="116.7" y="81.9" transform="rotate(-90 116.7 81.9)">PWRKEY</text>
<text x="120.6" y="78.2" transform="rotate(-90 120.6 78.2)">GND</text>
<text x="122.5" y="78.2" transform="rotate(-90 122.5 78.2)">GND</text>
<text x="124.4" y="78.8" transform="rotate(-90 124.4 78.8)">VBAT</text>
<text x="126.3" y="78.8" transform="rotate(-90 126.3 78.8)">VBAT</text>
<text x="93.6" y="87.6">UART1_TXD</text>
<text x="93.6" y="89.6">UART1_RXD</text>
<text x="131.7" y="89.6">GSM_ANT</text>
<text x="136.2" y="87.6">GND</text>
<text x="93.6" y="91.5">UART1_RTS</text>
<text x="93.6" y="93.5">UART1_CTS</text>
<text x="93.6" y="95.3">UART1_DCD</text>
<text x="131.8" y="95.3">RF_SYNC</text>
<text x="136.2" y="93.5">GND</text>
<text x="136.2" y="91.5">GND</text>
<text x="93.6" y="97.3">UART1_DTR</text>
<text x="93.6" y="99.2">UART1_RI</text>
<text x="93.6" y="101.2">GND</text>
<text x="132.8" y="101.2">USB_DM</text>
<text x="135.4" y="97.3">VRTC</text>
<text x="136.2" y="99.2">GND</text>
<text x="93.6" y="103.1">MICP</text>
<text x="93.6" y="105">MICN</text>
<text x="93.6" y="106.9">SPKP</text>
<text x="129.7" y="106.9">UART2_RXD</text>
<text x="130.8" y="105">USB_VBUS</text>
<text x="133" y="103.1">USB_DP</text>
<text x="93.6" y="108.9">SPKN</text>
<text x="130" y="108.9">UART2_TXD</text>
<text x="257.7" y="110.8">VCC</text>
<text x="257.7" y="112.8">GND</text>
<text x="257.7" y="114.7">RST</text>
<text x="257.7" y="116.6">VPP</text>
<text x="257.7" y="118.5">CLK</text>
<text x="110.9" y="120.7" transform="rotate(-90 110.9 120.7)">GND</text>
<text x="112.9" y="120.7" transform="rotate(-90 112.9 120.7)">SIM_DET</text>
<text x="114.7" y="120.7" transform="rotate(-90 114.7 120.7)">SIM_DATA</text>
<text x="116.7" y="120.7" transform="rotate(-90 116.7 120.7)">SIM_CLK</text>
<text x="118.6" y="120.7" transform="rotate(-90 118.6 120.7)">SIM_RST</text>
<text x="120.6" y="120.7" transform="rotate(-90 120.6 120.7)">SIM_VDD</text>
<text x="122.5" y="120.7" transform="rotate(-90 122.5 120.7)">GND</text>
<text x="124.4" y="120.7" transform="rotate(-90 124.4 120.7)">BT_ANT</text>
<text x="126.3" y="120.7" transform="rotate(-90 126.3 120.7)">GND</text>
<text x="257.7" y="120.5">IO</text>
<text x="257.7" y="122.4">SW1</text>
<text x="257.7" y="124.3">SW2</text>
<text x="257.7" y="126.3">GND</text>
<text x="257.7" y="128.2">GND</text>
<text x="232.5" y="135.5" transform="rotate(-90 232.5 135.5)">I/O1</text>
<text x="234.4" y="135.5" transform="rotate(-90 234.4 135.5)">I/O2</text>
<text x="236.4" y="135.5" transform="rotate(-90 236.4 135.5)">I/O3</text>
<text x="238.3" y="135.5" transform="rotate(-90 238.3 135.5)">I/O4</text>
<text x="240.2" y="135.5" transform="rotate(-90 240.2 135.5)">I/O5</text>
<text x="43.4" y="149.5">IO5</text>
<text x="43.4" y="147.5">RXD0</text>
<text x="43.4" y="145.6">TXD0</text>
<text x="64.9" y="147.5">ADC</text>
<text x="65.1" y="145.6">RST</text>
<text x="66.2" y="149.5">EN</text>
<text x="236.4" y="147.7" transform="rotate(-90 236.4 147.7)">GND</text>
<text x="43.4" y="155.2">IO2</text>
<text x="43.4" y="153.3">IO0</text>
<text x="43.4" y="151.4">IO4</text>
<text x="64.7" y="151.4">IO16</text>
<text x="64.7" y="153.3">IO14</text>
<text x="64.7" y="155.2">IO12</text>
<text x="43.4" y="159.1">GND</text>
<text x="43.4" y="157.2">IO15</text>
<text x="64.7" y="157.2">IO13</text>
<text x="64.9" y="159.1">VCC</text>
</g>
<g font-size="1.7">
<text x="159.2" y="27.8" transform="rotate(-90 159.2 27.8)">V_4V</text>
<text x="22.1" y="30.7" transform="rotate(-90 22.1 30.7)">V_2V8</text>
<text x="88.8" y="34.4">SOT-23</text>
<text x="50.2" y="39.2">GPRS_PWRKEY</text>
<text x="23.2" y="44">R0603</text>
<text x="141" y="47.9">B3528</text>
<text x="180.7" y="46.8">SOD-323</text>
<text x="258.7" y="46">SMA-KWE</text>
<text x="24.3" y="52.5">LED_0603</text>
<text x="80.3" y="48.7">R0603</text>
<text x="114.7" y="48" transform="rotate(-90 114.7 48)">V_2V8</text>
<text x="152" y="49.5">C0603</text>
<text x="159.7" y="49.5">C0603</text>
<text x="169.3" y="49.5">C0603</text>
<text x="101" y="58.1">C0603</text>
<text x="223.2" y="57.2">R0603</text>
<text x="13.5" y="65.3">SOT-23</text>
<text x="39" y="64.7">R0603</text>
<text x="50" y="64.3">GPRS_STATUS</text>
<text x="124.4" y="62.5" transform="rotate(-90 124.4 62.5)">V_4V</text>
<text x="86.1" y="66.1">R0603</text>
<text x="92.7" y="71">SIM800C_Moudle</text>
<text x="207.3" y="68.2">C0603</text>
<text x="236.3" y="70.1">C0603</text>
<text x="24.3" y="73.8">R0603</text>
<text x="17.2" y="87.5">GPRS_TXD</text>
<text x="17.2" y="89.4">GPRS_RXD</text>
<text x="49.3" y="84.9">R0603</text>
<text x="49.4" y="91.1">R0603</text>
<text x="84" y="92.6">R0603</text>
<text x="38.3" y="102.9">GPRS_TCP_Status</text>
<text x="226.7" y="108.7">C0603</text>
<text x="186.1" y="137.7">C0603</text>
<text x="193.8" y="137.7">C0603</text>
<text x="201.6" y="137.7">C0603</text>
<text x="256.8" y="134.7">SIM-6P-PUSH-M</text>
<text x="212.3" y="142.5">SOT-363</text>
<text x="11.4" y="145.4">WIFI_TXD</text>
<text x="11.4" y="147.3">WIFI_RXD</text>
<text x="90.2" y="145.4">WIFI_RST 开漏</text>
<text x="90.2" y="149.5">WIFI_EN</text>
<text x="99.1" y="149.3">开漏</text>
<text x="91.4" y="158.7">V_3V3</text>
<text x="42.5" y="165.6">ESP-12S</text>
<text x="230.5" y="165.9">文 件 名称</text>
<text x="84.9" y="169.5">C-5-5.4</text>
<text x="229.5" y="169.5">线 路 板</text>
<text x="232.2" y="173.6">主题</text>
<text x="235.5" y="169.5">型 号</text>
<text x="261.8" y="173.4">版本 号</text>
<text x="230.5" y="177.2">绘图 /日</text>
<text x="238.1" y="177.2">期</text>
<text x="245.2" y="177.1">硬 件 家</text>
<text x="251.5" y="177.1">园</text>
<text x="261.8" y="177.2">页</text>
<text x="267.2" y="177.2">码</text>
<text x="230.5" y="181.7">审核 /日</text>
<text x="238.1" y="181.7">期</text>
<text x="261.4" y="181.7">批准 /日</text>
<text x="268.9" y="181.7">期</text>
</g>
<g font-size="1.7" fill="#000080">
<text x="90.8" y="32.4">S8050</text>
<text x="92.7" y="30.5">Q5</text>
<text x="23.2" y="40.1">R80</text>
<text x="73.9" y="41.9">10k R0603</text>
<text x="75.9" y="36.8">R81</text>
<text x="23.2" y="42.1">100Ω</text>
<text x="24.3" y="47.9">D20</text>
<text x="82.5" y="44">R82</text>
<text x="82.8" y="46.3">100k</text>
<text x="141" y="44">C87</text>
<text x="141" y="46">100uF/6.3V</text>
<text x="151.7" y="45.4">C88</text>
<text x="151.7" y="47.3">10uF</text>
<text x="159.4" y="45.4">C89</text>
<text x="159.4" y="47.3">30pF</text>
<text x="169.1" y="45.4">C90</text>
<text x="169.1" y="47.3">10pF</text>
<text x="180.7" y="42.1">D19</text>
<text x="180.7" y="44.4">LM3Z7V5T1G</text>
<text x="258.7" y="42.1">RF-1</text>
<text x="258.7" y="44">SMA-KWE</text>
<text x="24.3" y="50.2">Blue LED</text>
<text x="100.6" y="51.6">C91</text>
<text x="104.6" y="51.6">1uF</text>
<text x="35.3" y="59.9">10k</text>
<text x="42.1" y="59.9">R84</text>
<text x="215.5" y="57.2">R83</text>
<text x="219.3" y="57.2">0Ω</text>
<text x="13.5" y="61.4">Q6</text>
<text x="13.5" y="63.3">S8050</text>
<text x="76.5" y="65.8">R85</text>
<text x="207.3" y="63.5">C92</text>
<text x="207.3" y="65.8">NC</text>
<text x="236.3" y="65.5">C93</text>
<text x="26.5" y="69.1">R86</text>
<text x="26.8" y="71.5">100k</text>
<text x="81.4" y="66.1">1k</text>
<text x="92.7" y="67.2">U17</text>
<text x="92.7" y="69.1">SIM800C</text>
<text x="236.3" y="67.7">NC</text>
<text x="40.6" y="84.9">R88</text>
<text x="45.2" y="84.8">1k</text>
<text x="39.8" y="90.9">R87</text>
<text x="44.8" y="91.1">1k</text>
<text x="52.2" y="94.6">R90</text>
<text x="56.8" y="94.4">5.6k R0603</text>
<text x="75.3" y="92.6">R89</text>
<text x="79.9" y="92.5">1k</text>
<text x="226.7" y="104.1">C94</text>
<text x="226.7" y="106.4">0.1uF</text>
<text x="205.8" y="112.2">R91</text>
<text x="209.9" y="112.2">51Ω R0603</text>
<text x="205.8" y="116">R92</text>
<text x="209.9" y="116">51Ω R0603</text>
<text x="205.8" y="122.8">R93</text>
<text x="209.6" y="122.8">51Ω R0603</text>
<text x="256.8" y="130.9">SIM1</text>
<text x="186.1" y="133">C95</text>
<text x="186.1" y="135.3">30pF</text>
<text x="193.8" y="133">C96</text>
<text x="193.8" y="135.3">30pF</text>
<text x="201.6" y="133">C97</text>
<text x="201.6" y="135.3">30pF</text>
<text x="256.8" y="132.9">SIM-6P</text>
<text x="212.3" y="138.6">U18</text>
<text x="212.3" y="140.6">ESDA6V1-5W6</text>
<text x="48.3" y="152.2">ESP-12S/ESP-07S</text>
<text x="42.5" y="163.7">U19</text>
<text x="84.9" y="165.6">C98</text>
<text x="84.9" y="167.6">RVT1A101M0505</text>
</g>
<g font-size="1.7" fill="#f00">
<text x="172.2" y="112.5">SIM_RST</text>
<text x="239.8" y="108.7">SIM_VDD</text>
<text x="243.7" y="113.4">RST</text>
<text x="172.2" y="116.4">SIM_CLK</text>
<text x="172.2" y="118.4">SIM_DATA</text>
<text x="243.7" y="119.2">IO</text>
<text x="243.7" y="117.3">CLK</text>
<text x="112.6" y="140.5" transform="rotate(-90 112.6 140.5)">SIM_DATA</text>
<text x="114.6" y="140.5" transform="rotate(-90 114.6 140.5)">SIM_CLK</text>
<text x="116.5" y="140.5" transform="rotate(-90 116.5 140.5)">SIM_RST</text>
<text x="118.4" y="140.5" transform="rotate(-90 118.4 140.5)">SIM_VDD</text>
</g>
<g font-size="1.6" fill="#00f">
<text x="139.6" y="42">+</text>
<text x="83.6" y="163.7">+</text>
</g>
<g font-size="1.6">
<text x="241.9" y="165.4">Wireless</text>
<text x="241.9" y="173.1">STM32 物联 网</text>
</g>
<g font-size="1.4">
<text x="30.9" y="1.5">5</text>
<text x="88.8" y="1.5">4</text>
<text x="146.7" y="1.5">3</text>
<text x="204.6" y="1.5">2</text>
<text x="262.6" y="1.5">1</text>
<text x=".5" y="26">D</text>
<text x="292" y="26">D</text>
<text x=".5" y="71.8">C</text>
<text x="292" y="71.8">C</text>
<text x=".5" y="117.7">B</text>
<text x="292" y="117.7">B</text>
<text x=".5" y="163.5">A</text>
<text x="292" y="163.5">A</text>
<text x="30.9" y="186.8">5</text>
<text x="88.8" y="186.8">4</text>
<text x="146.7" y="186.8">3</text>
<text x="204.6" y="186.8">2</text>
<text x="262.6" y="186.8">1</text>
</g>
</svg>
